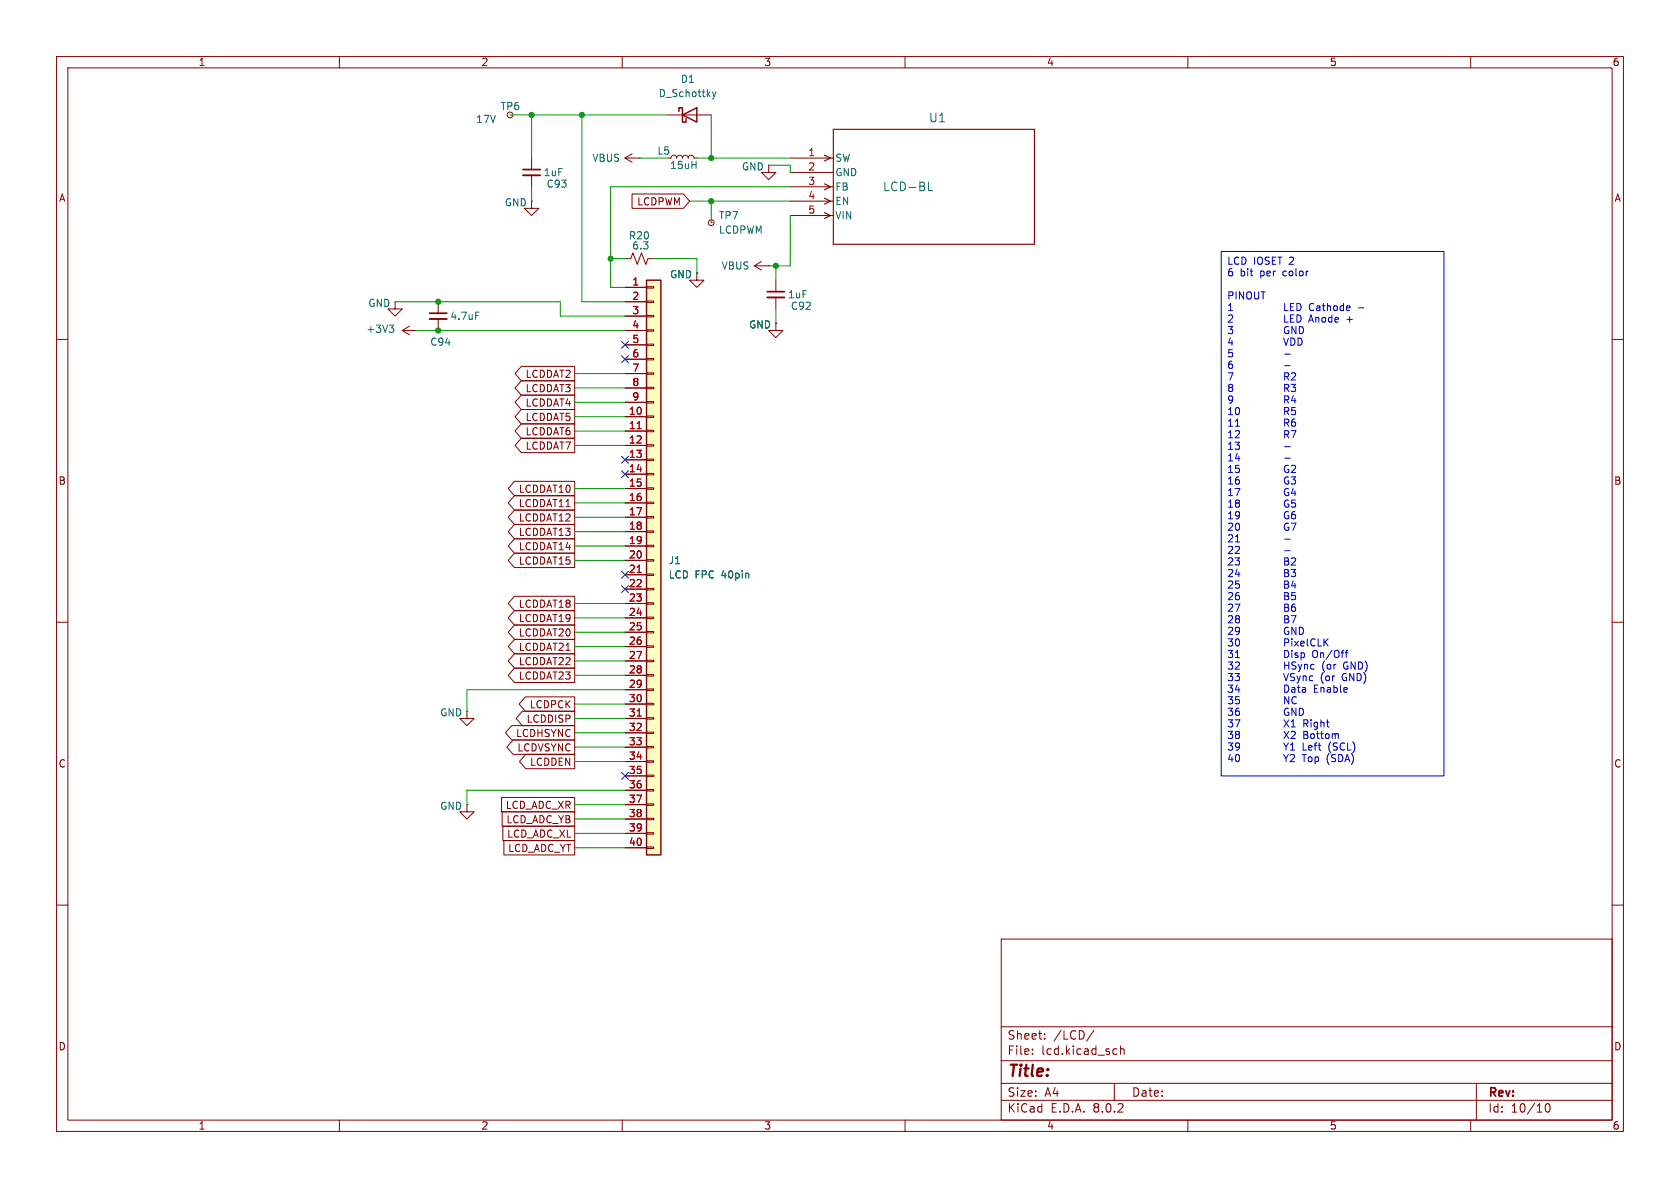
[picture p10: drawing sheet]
<svg xmlns="http://www.w3.org/2000/svg" width="297mm" height="210mm" viewBox="0 0 297 210" stroke-linecap="round" stroke-linejoin="round" font-family="sans-serif">
<g fill="none" stroke="#840000" stroke-width=".18">
<path d="M10 10h277v190h-277zM12 12h273v186h-273zM60 10v2M110 10v2M160 10v2M210 10v2M260 10v2M10 60h2M285 60h2M10 110h2M285 110h2M10 160h2"/>
<path d="M285 160h2M177 166h108v32h-108zM60 198v2M110 198v2M160 198v2M177 194.5h108M177 191.5h108M177 187.5h108M177 181.5h108M182.5 186.3v.1M182.5 185.5v.1M184.7 183.6v.1"/>
<path d="M184.7 182.8v.1M193.4 182.1l-1.3 2M197 191.5v3M197 185.4l.5 .1M197.5 186.3l-.5 .1M198.1 185.5l.2-.1 .4 .1v.9M198.1 184.9v1.5M210 198v2M260 198v2M261 191.5v6.5M273.4 195.2l.1-.1a.81 .81 0 0 1 .6 .6 .81 .81 0 0 1-.3 .8l-.1 .1a.81 .81 0 0 1-.6-.6 .81 .81 0 0 1 .3-.8z"/>
</g>
<path d="M114.3 49.5h2.5v101.6h-2.5z" fill="#ffffc2"/>
<g fill="none" stroke="#840000" stroke-width=".18">
<path d="M90.2 20.3h.1M94 35.6v1.2h1.2l-1.2 1.3-1.3-1.3h1.3M94 35.6h.1M94 27.9v2.1M94 31v2M110.5 27.9h2.5M110.5 27.9l1.3 .8M111.7 34.3h9.1l1.1 1.3-1.1 1.2h-9.1zM111.8 27.2l-1.3 .7M113 27.9h.1M118.1 20.3h7.6M118.6 27.9l.2-.3 .3-.2 .4 .2 .1 .3 .2-.3 .3-.2 .4 .2 .1 .3 .2-.3 .4-.2 .3 .2 .2 .3 .1-.3 .4-.2 .3 .2 .2 .3h.5"/>
<path d="M125.7 39.4h.1M135.9 29.2v1.3h1.3l-1.3 1.3-1.3-1.3h1.3M135.9 29.2h.1M139.7 27.9h7.6M139.7 30.5h7.6M139.7 33h7.6M139.7 35.6h7.6M139.7 38.1h7.6M69.8 53.3v1.3h1.3l-1.3 1.3-1.2-1.3h1.2M69.8 53.3h.1M71.1 58.4h2.6M71.1 58.4l1.3 .8"/>
<path d="M72.4 57.7l-1.3 .7M73.7 58.4h.1M77.5 53.3v2.1M77.5 56.4v2M110.5 45.7h1l.4-1 .7 2 .8-2 .8 2 .4-1h1M110.5 50.8h3.8M110.5 53.3h3.8M110.5 55.9h3.8M110.5 58.4h3.8M114.3 58.3h1.3v.2h-1.3zM114.3 55.8h1.3v.2h-1.3zM114.3 53.2h1.3v.3h-1.3z"/>
<path d="M114.3 50.7h1.3v.2h-1.3zM123.2 48.3v1.2h1.3l-1.3 1.3-1.3-1.3h1.3M123.2 48.3h.1M133.3 47l1.3 .8M133.3 47h2.6M134.6 46.2l-1.3 .8M135.9 47h.1M137.2 57.2v1.2h1.2l-1.2 1.3-1.3-1.3h1.3M137.2 57.2h.1M137.2 49.5v2.1M137.2 52.6v2M92.2 69.8h9.4v2.6h-9.4l-1.1-1.3z"/>
<path d="M92.2 74.9h9.4v2.6h-9.4l-1.1-1.3zM92.2 72.4h9.4v2.5h-9.4l-1.1-1.2zM92.2 77.5h9.4v2.5h-9.4l-1.1-1.3zM92.2 67.3h9.4v2.6h-9.4l-1.1-1.3zM92.2 64.8h9.4v2.5h-9.4l-1.1-1.3zM110.5 73.7h3.8M110.5 76.2h3.8M110.5 78.7h3.8M110.5 61h3.8M110.5 63.5h3.8M110.5 66h3.8M110.5 68.6h3.8"/>
<path d="M110.5 71.1h3.8M114.3 78.6h1.3v.3h-1.3zM114.3 76.1h1.3v.2h-1.3zM114.3 73.5h1.3v.3h-1.3zM114.3 71h1.3v.2h-1.3zM114.3 68.5h1.3v.2h-1.3zM114.3 65.9h1.3v.3h-1.3zM114.3 63.4h1.3v.2h-1.3zM114.3 60.8h1.3v.3h-1.3zM91 97.8h10.6v2.5h-10.6l-1.2-1.2zM91 92.7h10.6v2.6h-10.6l-1.2-1.3zM91 85.1h10.6v2.5h-10.6l-1.2-1.2z"/>
<path d="M91 90.2h10.6v2.5h-10.6l-1.2-1.3zM91 95.2h10.6v2.6h-10.6l-1.2-1.3zM91 87.6h10.6v2.6h-10.6l-1.2-1.3zM110.5 81.3h3.8M110.5 83.8h3.8M110.5 86.4h3.8M110.5 88.9h3.8M110.5 91.4h3.8M110.5 94h3.8M110.5 96.5h3.8M110.5 99.1h3.8M114.3 98.9h1.3v.3h-1.3z"/>
<path d="M114.3 96.4h1.3v.2h-1.3zM114.3 93.9h1.3v.2h-1.3zM114.3 91.3h1.3v.3h-1.3zM114.3 88.8h1.3v.2h-1.3zM114.3 86.2h1.3v.3h-1.3zM114.3 83.7h1.3v.2h-1.3zM114.3 81.2h1.3v.2h-1.3zM91 105.4h10.6v2.6h-10.6l-1.2-1.3zM91 113h10.6v2.6h-10.6l-1.2-1.3zM91 115.6h10.6v2.5h-10.6l-1.2-1.3zM91 118.1h10.6v2.6h-10.6l-1.2-1.3zM91 110.5h10.6v2.5h-10.6l-1.2-1.2z"/>
<path d="M91 107.9h10.6v2.6h-10.6l-1.2-1.3zM110.5 101.6h3.8M110.5 104.1h3.8M110.5 106.7h3.8M110.5 109.2h3.8M110.5 111.8h3.8M110.5 114.3h3.8M110.5 116.8h3.8M110.5 119.4h3.8M114.3 119.3h1.3v.2h-1.3zM114.3 116.7h1.3v.3h-1.3zM114.3 114.2h1.3v.2h-1.3z"/>
<path d="M114.3 111.6h1.3v.3h-1.3zM114.3 109.1h1.3v.2h-1.3zM114.3 106.6h1.3v.2h-1.3zM114.3 104h1.3v.3h-1.3zM114.3 101.5h1.3v.2h-1.3zM82.5 125.7v1.3h1.3l-1.3 1.3-1.2-1.3h1.2M82.5 125.7h.1M90.5 128.3h11.1v2.5h-11.1l-1.1-1.3zM90.7 130.8h10.9v2.6h-10.9l-1.1-1.3zM92.3 125.7h9.3v2.6h-9.3l-1.1-1.3zM92.9 123.2h8.7v2.5h-8.7l-1.1-1.2zM92.9 133.3h8.7v2.6h-8.7l-1.1-1.3z"/>
<path d="M110.5 121.9h3.8M110.5 124.5h3.8M110.5 127h3.8M110.5 129.5h3.8M110.5 132.1h3.8M110.5 134.6h3.8M110.5 137.2h3.8M110.5 139.7h3.8M114.3 139.6h1.3v.2h-1.3zM114.3 137h1.3v.3h-1.3zM114.3 134.5h1.3v.2h-1.3zM114.3 132h1.3v.2h-1.3z"/>
<path d="M114.3 129.4h1.3v.3h-1.3zM114.3 126.9h1.3v.2h-1.3zM114.3 124.3h1.3v.3h-1.3zM114.3 121.8h1.3v.2h-1.3zM82.5 142.2v1.3h1.3l-1.3 1.3-1.2-1.3h1.2M82.5 142.2h.1M88.7 141h12.9v2.5h-12.9zM88.8 143.5h12.8v2.6h-12.8zM88.9 146h12.7v2.6h-12.7zM89.1 148.6h12.5v2.5h-12.5zM110.5 142.2h3.8M110.5 144.8h3.8"/>
<path d="M110.5 147.3h3.8M110.5 149.9h3.8M114.3 149.7h1.3v.3h-1.3zM114.3 147.2h1.3v.2h-1.3zM114.3 144.7h1.3v.2h-1.3zM114.3 142.1h1.3v.3h-1.3z"/>
<circle cx="90.2" cy="20.3" r=".51"/>
<circle cx="125.7" cy="39.4" r=".51"/>
</g>
<path d="M120 19.7v-.6h.6v2.5h.7v-.6M120.6 20.3l2.6-1.2v2.5zM114.3 49.5h2.5v101.6h-2.5z" fill="none" stroke="#840000" stroke-width=".25"/>
<path d="M112.6 75.8h.8M112.6 101.2h.8M112.6 126.6h.8" fill="none" stroke="#a90000" stroke-width=".18"/>
<path d="M92.5 31h3M75.9 56.4h3.1M135.6 52.6h3.1" fill="none" stroke="#840000" stroke-width=".33"/>
<path d="M92.5 30h3M75.9 55.4h3.1M135.6 51.6h3.1" fill="none" stroke="#840000" stroke-width=".3"/>
<path d="M126 16.2l.3 .9M126.3 17.1l-.3 .4M126.6 16.2l-.3 .9M164.1 33.7h.8M68.8 57.5h.8l-.4 .5M69.4 58l.2 .2v.3l-.2 .2M84.1 55.2h.6" fill="none" stroke="#006464" stroke-width=".18"/>
<path d="M145.8 37.6l1 .5-1 .5M145.8 35l1 .6-1 .5M145.8 32.5l1 .5-1 .5M145.8 27.4l1 .5-1 .6M147.3 22.9h35.6v20.3h-35.6z" fill="none" stroke="#840000" stroke-width=".2"/>
<g fill="none" stroke="#0000c2" stroke-width=".18">
<path d="M215.9 44.5h39.4v92.7h-39.4zM226.9 59.8l.5 1.2 .4-1.2M227.1 53.6v1.3h.6M227.1 55.7v1.2h.6M227.8 57.8a.59 .59 0 0 0-.8 .6 .59 .59 0 0 0 .8 .5v-.5h-.2M228.1 54.2h.5M228.1 56.3h.5M228.2 59.8a.64 .64 0 0 1 .7 .6 .64 .64 0 0 1-.7 .6zM228.7 53.6h-.6v1.3h.6M228.7 55.7h-.6v1.2h.6M229.1 57.7v1.3l-.7-1.3v1.3M229.3 53.6a.64 .64 0 0 1 .7 .7 .64 .64 0 0 1-.7 .6z"/>
<path d="M229.3 55.7a.64 .64 0 0 1 .7 .6 .64 .64 0 0 1-.7 .6zM229.5 59.8a.64 .64 0 0 1 .7 .6 .64 .64 0 0 1-.7 .6zM229.7 57.7a.64 .64 0 0 1 .7 .7 .64 .64 0 0 1-.7 .6zM238.5 54.1l.2 .3-.6 .1M238.6 54.8l-.1 .1M227.1 66.6l.6-.1 .1-.2v-.3l-.7-.1v1.3M227.1 68.6h.6l.1-.2v-.3l-.7-.2v1.3M227.1 70.7l.6-.1 .1-.2v-.3l-.7-.1v1.3M227.1 72.7l.6-.1 .1-.1v-.3l-.7-.2v1.3M227.1 74.7h.6l.1-.2v-.3l-.7-.1v1.2M227.1 76.8l.6-.1 .1-.2v-.3l-.7-.1v1.3M227.1 62.6h1"/>
<path d="M227.1 64.6h1M227.1 79h1M227.4 66.6l.4 .6M227.4 68.6l.4 .6M227.4 70.7l.4 .6M227.4 72.7l.4 .6M227.4 74.7l.4 .6M227.4 76.8l.4 .6M228.3 67.9h.7l-.4 .5 .4 .2v.5l-.2 .1-.5-.1M228.3 76.1h.8l-.5 1.3M228.3 66l.5-.1 .2 .4-.7 .9h.7M228.6 69.9l-.3 .9h.8"/>
<path d="M228.9 70.4v.9M228.9 74.1h-.3a.85 .85 0 0 0 0 1.2l.4-.1v-.4l-.2-.2h-.4l-.1 .2M229 72h-.6l-.1 .6 .2-.1 .4 .1 .1 .2v.4l-.2 .1-.5-.1M227.1 98.6h.4l.3 .3-.3 .3 .3 .1v.3l-.2 .3h-.5zM227.1 81h1M227.1 95.3h1M227.1 97.4h1M227.1 99.2h.4M227.8 82.3a.59 .59 0 0 0-.8 .6 .59 .59 0 0 0 .8 .6v-.5h-.2M227.8 84.4a.59 .59 0 0 0-.8 .5 .59 .59 0 0 0 .8 .6v-.5h-.2M227.8 86.4a.59 .59 0 0 0-.8 .6 .59 .59 0 0 0 .8 .6v-.5h-.2M227.8 88.5a.59 .59 0 0 0-.8 .5 .59 .59 0 0 0 .8 .6v-.5h-.2"/>
<path d="M227.8 90.5a.59 .59 0 0 0-.8 .6 .59 .59 0 0 0 .8 .5v-.4h-.2M227.8 92.5a.59 .59 0 0 0-.8 .6 .59 .59 0 0 0 .8 .6v-.5h-.2M228.3 84.3h.7l-.4 .5 .4 .1v.6l-.2 .1-.5-.1M228.3 92.5h.8l-.5 1.3M228.3 82.4l.5-.1 .2 .3-.7 .9h.7M228.3 98.7l.5-.1 .2 .4-.7 .9h.7M228.6 86.3l-.3 .9h.8M228.9 86.8v.8M228.9 90.4l-.3 .1a.85 .85 0 0 0 0 1.2l.4-.1v-.4l-.2-.3h-.2l-.3 .3M229 88.4h-.6l-.1 .6 .2-.1h.4l.1 .2v.4l-.2 .2-.5-.2M226.9 119.1l.5 1.2 .4-1.2M227.1 100.7h.4l.3 .2-.3 .4 .3 .1v.3l-.2 .2h-.5z"/>
<path d="M227.1 102.7h.4l.3 .2-.3 .4 .3 .1v.3l-.2 .3h-.5zM227.1 104.7h.4l.3 .3-.3 .4 .3 .1v.3l-.2 .2h-.5zM227.1 106.8h.4l.3 .2-.3 .4 .3 .1v.3l-.2 .3h-.5zM227.1 108.8h.4l.3 .3-.3 .3 .3 .2v.3l-.2 .2h-.5zM227.1 115v1.2a.67 .67 0 0 0 .7-.4 .67 .67 0 0 0-.2-.8M227.1 117v1.3M227.1 101.3h.4M227.1 103.3h.4M227.1 105.4h.4M227.1 107.4h.4M227.1 109.4h.4M227.1 117.6h.7"/>
<path d="M227.6 112.9l.2 .3v.3l-.2 .1M227.8 110.9a.59 .59 0 0 0-.8 .6 .59 .59 0 0 0 .8 .6v-.5h-.2M227.8 117v1.3M228.3 100.7h.7l-.4 .4 .4 .2v.5l-.2 .1-.5-.1M228.3 108.8h.8l-.5 1.3M228.4 112.9v.1M228.4 113.4v.8M228.4 115v.1M228.4 115.4v.8M228.6 102.6l-.3 1h.8M228.9 119.1h-.5l-.3 .2 .2 .3 .5 .2v.4l-.2 .1h-.5M228.9 113.4l.6 .8"/>
<path d="M228.9 103.1v.9M228.9 106.8l-.3 .1a.85 .85 0 0 0 0 1.2l.4-.2v-.4l-.2-.2h-.4l-.1 .2M229 104.7h-.6l-.1 .7 .2-.2 .4 .1 .1 .2v.4l-.2 .1-.5-.1M229.1 110.9v1.3l-.7-1.3v1.3M229.1 117.1l-.5-.1-.2 .1v.4l.6 .2 .1 .3-.2 .3-.5-.1M229.3 119.5l.3 .8M229.4 115.5l-.3-.1-.2 .2 .1 .2 .4 .1v.3h-.5M229.5 113.4l-.6 .8M229.5 117.4l.3 .9M229.7 110.9a.64 .64 0 0 1 .7 .6 .64 .64 0 0 1-.7 .7zM229.8 118.3l-.3 .4M229.9 119.5l-.3 .8"/>
<path d="M230 113.8l.6-.1-.1-.3h-.4l-.1 .1v.6h.5M230 115.4v1.3M230 115.5l.4-.1 .2 .2-.1 .6h-.5M230.1 117.4l-.3 .9M230.4 119.5v.8M230.4 119.6l.2-.1h.3v.8M230.6 117.4v.9M230.6 117.6l.2-.2 .3 .1 .1 .8M231.1 112.9v1.1l.2 .2M232.1 119.5h-.4l-.2 .2 .1 .6h.5M232.3 117.5l-.3-.1-.3 .3 .1 .5h.5M232.5 113a.6 .6 0 0 0-.8 .5 .6 .6 0 0 0 .6 .7l.2-.1"/>
<path d="M233 112.9v1.3h.6M234.1 112.9v1.3M234.2 113.5l.6 .7M234.8 112.9l-.7 .8M237.8 115.4h.5M238.3 115l-.3 .2v1M226.9 131.3l.5 .7M226.9 133.4l.5 .6M227 127.2l.8 1.3M227 129.3l.8 1.3M227.1 121.1a.64 .64 0 0 1 .7 .6 .64 .64 0 0 1-.7 .7zM227.4 132v.6"/>
<path d="M227.4 134v.6M227.8 125.3a.59 .59 0 0 0-.8 .5 .59 .59 0 0 0 .8 .6v-.5h-.2M227.8 131.3l-.4 .7M227.8 133.4l-.4 .6M227.8 123.1v1.3l-.7-1.3v1.3M227.8 127.2l-.8 1.3M227.8 129.3l-.8 1.3M228.1 133.5l.5-.1 .3 .3-.8 .9h.8M228.1 132.6h.8M228.1 131.7l.4-.4v1.3M228.3 128.5h.7M228.3 127.6l.3-.4v1.3"/>
<path d="M228.3 129.4l.4-.1 .3 .3-.8 1h.8M228.4 121.6h.5v.8M228.9 121.8l-.4 .1-.2 .2 .2 .3 .4-.1M229.1 125.2v1.3l-.7-1.3v1.3M229.2 123.3a.6 .6 0 0 0-.9 .4 .6 .6 0 0 0 .6 .7l.3-.1M229.4 121.5h.4M229.5 121.1v1.1l.3 .2M229.6 120.3l-.3 .5M229.7 125.2a.64 .64 0 0 1 .7 .6 .64 .64 0 0 1-.7 .7zM230.3 121.6h.4l.1 .8M230.8 121.8l-.4 .1-.2 .2 .2 .3 .4-.1M236.2 129.7l.4 .2v.7"/>
</g>
<g fill="none" stroke="#009600" stroke-width=".18">
<path d="M90.2 20.3h27.9M94 20.3v7.6M94 33v2.6M102.9 20.3v33h7.6M113 27.9h5.1M121.9 35.6h17.8M123.2 27.9h16.5M125.7 20.3v7.6M125.7 35.6v3.8M135.9 29.2h3.8v1.3M139.7 33h-31.8v17.8h2.6M139.7 38.1v8.9h-3.8"/>
<path d="M69.8 53.3h29.3v2.6h11.4M73.7 58.4h36.8M107.9 45.7h2.6M115.6 45.7h7.6v2.6M137.2 47v2.5M137.2 54.6v2.6M101.6 78.7h8.9M101.6 66h8.9M101.6 68.6h8.9M101.6 71.1h8.9M101.6 73.7h8.9M101.6 76.2h8.9"/>
<path d="M101.6 88.9h8.9M101.6 86.4h8.9M101.6 94h8.9M101.6 99.1h8.9M101.6 91.4h8.9M101.6 96.5h8.9M101.6 111.8h8.9M101.6 116.8h8.9M101.6 109.2h8.9M101.6 114.3h8.9M101.6 106.7h8.9M101.6 119.4h8.9"/>
<path d="M101.6 134.6h8.9M101.6 132.1h8.9M101.6 129.5h8.9M101.6 124.5h8.9M101.6 127h8.9M110.5 121.9h-28v3.8M110.5 139.7h-28v2.5M101.6 142.2h8.9M101.6 149.9h8.9M101.6 144.8h8.9M101.6 147.3h8.9"/>
</g>
<g fill="none" stroke="#000084" stroke-width=".18">
<path d="M109.9 62.9l1.2 1.2M109.9 60.4l1.2 1.2M111.1 62.9l-1.2 1.2M111.1 60.4l-1.2 1.2M109.9 80.7l1.2 1.2M109.9 83.2l1.2 1.2M111.1 80.7l-1.2 1.2M111.1 83.2l-1.2 1.2M109.9 101l1.2 1.2M109.9 103.5l1.2 1.2M111.1 101l-1.2 1.2M111.1 103.5l-1.2 1.2"/>
<path d="M109.9 136.6l1.2 1.2M111.1 136.6l-1.2 1.2"/>
</g>
<g fill="#009600" stroke="#009600" stroke-width=".18">
<circle cx="94" cy="20.3" r=".46"/>
<circle cx="137.2" cy="47" r=".46"/>
<circle cx="102.9" cy="20.3" r=".46"/>
<circle cx="125.7" cy="35.6" r=".46"/>
<circle cx="125.7" cy="27.9" r=".46"/>
<circle cx="77.5" cy="53.3" r=".46"/>
<circle cx="77.5" cy="58.4" r=".46"/>
<circle cx="107.9" cy="45.7" r=".46"/>
</g>
<text font-size="2.8" fill="#840000" x="178" y="190.9">Title:</text>
<g font-size="2.1" fill="#006464">
<text x="164.1" y="21.8">U1</text>
<text x="156" y="34">LCD-BL</text>
</g>
<g font-size="2.1" fill="#840000">
<text x="178" y="184">Sheet:</text>
<text x="186.2" y="184">/LCD/</text>
<text x="178" y="186.7">File:</text>
<text x="184.1" y="186.7">lcd.kicad_sch</text>
<text x="178" y="196.9">KiCad</text>
<text x="178" y="194.1">Size:</text>
<text x="184.7" y="194.1">A4</text>
<text x="185.7" y="196.9">E.D.A.</text>
<text x="193.3" y="196.9">8.0.2</text>
<text x="200" y="194.1">Date:</text>
<text x="263" y="194.3">Rev:</text>
<text x="263" y="196.9">Id:</text>
<text x="267.1" y="196.9">10/10</text>
</g>
<g font-size="1.8" fill="#840000">
<text x="35" y="11.9">1</text>
<text x="85" y="11.9">2</text>
<text x="135" y="11.9">3</text>
<text x="185" y="11.9">4</text>
<text x="235" y="11.9">5</text>
<text x="285" y="11.9">6</text>
<text x="10.3" y="35.9">A</text>
<text x="285.3" y="35.9">A</text>
<text x="112.5" y="36.5">LCDPWM</text>
<text x="92.8" y="69.5">LCDDAT3</text>
<text x="92.8" y="67">LCDDAT2</text>
<text x="92.8" y="72.1">LCDDAT4</text>
<text x="92.8" y="77.2">LCDDAT6</text>
<text x="92.8" y="74.6">LCDDAT5</text>
<text x="92.8" y="79.7">LCDDAT7</text>
<text x="10.3" y="85.9">B</text>
<text x="91.6" y="87.3">LCDDAT10</text>
<text x="91.6" y="89.9">LCDDAT11</text>
<text x="285.3" y="85.9">B</text>
<text x="91.6" y="94.9">LCDDAT13</text>
<text x="91.6" y="92.4">LCDDAT12</text>
<text x="91.6" y="100">LCDDAT15</text>
<text x="91.6" y="97.5">LCDDAT14</text>
<text x="91.6" y="107.6">LCDDAT18</text>
<text x="91.6" y="112.7">LCDDAT20</text>
<text x="91.6" y="110.2">LCDDAT19</text>
<text x="91.6" y="115.3">LCDDAT21</text>
<text x="91.6" y="117.8">LCDDAT22</text>
<text x="91.6" y="120.3">LCDDAT23</text>
<text x="93.5" y="125.4">LCDPCK</text>
<text x="91.1" y="130.5">LCDHSYNC</text>
<text x="93" y="128">LCDDISP</text>
<text x="10.3" y="135.9">C</text>
<text x="91.4" y="133">LCDVSYNC</text>
<text x="93.6" y="135.6">LCDDEN</text>
<text x="285.3" y="135.9">C</text>
<text x="89.3" y="143.2">LCD_ADC_XR</text>
<text x="89.4" y="145.7">LCD_ADC_YB</text>
<text x="89.6" y="148.3">LCD_ADC_XL</text>
<text x="89.7" y="150.8">LCD_ADC_YT</text>
<text x="10.3" y="185.9">D</text>
<text x="285.3" y="185.9">D</text>
<text x="35" y="199.9">1</text>
<text x="85" y="199.9">2</text>
<text x="135" y="199.9">3</text>
<text x="185" y="199.9">4</text>
<text x="235" y="199.9">5</text>
<text x="285" y="199.9">6</text>
</g>
<g font-size="1.8" fill="#006464">
<text x="116.4" y="17.4">D_Schottky</text>
<text x="120.3" y="14.8">D1</text>
<text x="84.1" y="21.9">17V</text>
<text x="88.4" y="19.7">TP6</text>
<text x="104.6" y="28.8">VBUS</text>
<text x="116.1" y="27.5">L5</text>
<text x="147.6" y="28.8">SW</text>
<text x="96" y="31.3">1uF</text>
<text x="96.5" y="33.4">C93</text>
<text x="118.4" y="30.1">15uH</text>
<text x="131.1" y="30.3">GND</text>
<text x="147.6" y="31.3">GND</text>
<text x="147.6" y="33.9">FB</text>
<text x="89.1" y="36.7">GND</text>
<text x="127" y="39">TP7</text>
<text x="127" y="41.5">LCDPWM</text>
<text x="147.6" y="36.4">EN</text>
<text x="147.6" y="39">VIN</text>
<text x="111.1" y="42.5">R20</text>
<text x="111.7" y="44.3">6.3</text>
<text x="127.5" y="47.9">VBUS</text>
<text x="118.4" y="49.4">GND</text>
<text x="139.2" y="52.9">1uF</text>
<text x="64.7" y="59">+3V3</text>
<text x="65" y="54.5">GND</text>
<text x="79.5" y="56.7">4.7uF</text>
<text x="132.3" y="58.3">GND</text>
<text x="139.7" y="55">C92</text>
<text x="76" y="61.3">C94</text>
<text x="118.1" y="99.9">J1</text>
<text x="118.1" y="102.5">LCD FPC</text>
<text x="127.7" y="102.5">40pin</text>
<text x="77.7" y="126.8">GND</text>
<text x="77.7" y="143.4">GND</text>
</g>
<g font-size="1.8" fill="#a90000">
<text x="142.8" y="27.7">1</text>
<text x="142.8" y="30.2">2</text>
<text x="142.8" y="32.8">3</text>
<text x="142.8" y="35.3">4</text>
<text x="142.8" y="37.8">5</text>
<text x="111.7" y="50.5">1</text>
<text x="111.7" y="53.1">2</text>
<text x="111.7" y="55.6">3</text>
<text x="111.7" y="58.2">4</text>
<text x="111.7" y="60.7">5</text>
<text x="111.7" y="63.2">6</text>
<text x="111.7" y="65.8">7</text>
<text x="111.7" y="68.3">8</text>
<text x="111.7" y="70.9">9</text>
<text x="111.1" y="73.4">10</text>
<text x="111.1" y="75.9">11</text>
<text x="111.1" y="78.5">12</text>
<text x="111.1" y="81">13</text>
<text x="111.1" y="83.6">14</text>
<text x="111.1" y="86.1">15</text>
<text x="111.1" y="88.6">16</text>
<text x="111.1" y="91.2">17</text>
<text x="111.1" y="93.7">18</text>
<text x="111.1" y="96.3">19</text>
<text x="111.1" y="98.8">20</text>
<text x="111.1" y="101.3">21</text>
<text x="111.1" y="103.9">22</text>
<text x="111.1" y="106.4">23</text>
<text x="111.1" y="109">24</text>
<text x="111.1" y="111.5">25</text>
<text x="111.1" y="114">26</text>
<text x="111.1" y="116.6">27</text>
<text x="111.1" y="119.1">28</text>
<text x="111.1" y="121.7">29</text>
<text x="111.1" y="124.2">30</text>
<text x="111.1" y="126.7">31</text>
<text x="111.1" y="129.3">32</text>
<text x="111.1" y="131.8">33</text>
<text x="111.1" y="134.4">34</text>
<text x="111.1" y="136.9">35</text>
<text x="111.1" y="139.4">36</text>
<text x="111.1" y="142">37</text>
<text x="111.1" y="144.5">38</text>
<text x="111.1" y="147.1">39</text>
<text x="111.1" y="149.6">40</text>
</g>
<g font-size="1.8" fill="#0000c2">
<text x="216.9" y="47.1">LCD IOSET 2</text>
<text x="216.9" y="49.2">6</text>
<text x="216.9" y="53.3">PINOUT</text>
<text x="219.2" y="49.2">bit</text>
<text x="222.9" y="49.2">per</text>
<text x="227.1" y="49.2">color</text>
<text x="216.9" y="55.3">1 LED</text>
<text x="216.9" y="57.4">2 LED</text>
<text x="216.9" y="59.4">3 GND</text>
<text x="231.3" y="55.3">Cathode</text>
<text x="231.3" y="57.4">Anode</text>
<text x="238.1" y="57.4">+</text>
<text x="240.2" y="55.3">-</text>
<text x="216.9" y="61.4">4 VDD</text>
<text x="216.9" y="63.5">5 -</text>
<text x="216.9" y="65.5">6 -</text>
<text x="216.9" y="67.6">7 R2</text>
<text x="216.9" y="69.6">8 R3</text>
<text x="216.9" y="71.7">9 R4</text>
<text x="216.9" y="73.7">10 R5</text>
<text x="216.9" y="75.8">11 R6</text>
<text x="216.9" y="77.8">12 R7</text>
<text x="216.9" y="79.8">13 -</text>
<text x="216.9" y="81.9">14 -</text>
<text x="216.9" y="83.9">15 G2</text>
<text x="216.9" y="86">16 G3</text>
<text x="216.9" y="88">17 G4</text>
<text x="216.9" y="90.1">18 G5</text>
<text x="216.9" y="92.1">19 G6</text>
<text x="216.9" y="94.2">20 G7</text>
<text x="216.9" y="96.2">21 -</text>
<text x="216.9" y="98.2">22 -</text>
<text x="216.9" y="100.3">23 B2</text>
<text x="216.9" y="102.3">24 B3</text>
<text x="216.9" y="104.4">25 B4</text>
<text x="216.9" y="106.4">26 B5</text>
<text x="216.9" y="108.5">27 B6</text>
<text x="216.9" y="110.5">28 B7</text>
<text x="216.9" y="112.6">29 GND</text>
<text x="216.9" y="114.6">30 PixelCLK</text>
<text x="216.9" y="116.6">31 Disp</text>
<text x="216.9" y="118.7">32 HSync</text>
<text x="231.9" y="116.6">On/Off</text>
<text x="233.6" y="118.7">(or</text>
<text x="237.6" y="118.7">GND)</text>
<text x="216.9" y="120.7">33 VSync</text>
<text x="216.9" y="122.8">34 Data</text>
<text x="216.9" y="124.8">35 NC</text>
<text x="232.2" y="122.8">Enable</text>
<text x="233.4" y="120.7">(or</text>
<text x="237.3" y="120.7">GND)</text>
<text x="216.9" y="126.9">36 GND</text>
<text x="216.9" y="128.9">37 X1</text>
<text x="216.9" y="131">38 X2</text>
<text x="230.3" y="128.9">Right</text>
<text x="230.3" y="131">Bottom</text>
<text x="216.9" y="133">39 Y1</text>
<text x="216.9" y="135">40 Y2</text>
<text x="230.2" y="133">Left</text>
<text x="230.2" y="135">Top</text>
<text x="234.6" y="135">(SDA)</text>
<text x="234.9" y="133">(SCL)</text>
</g>
</svg>
